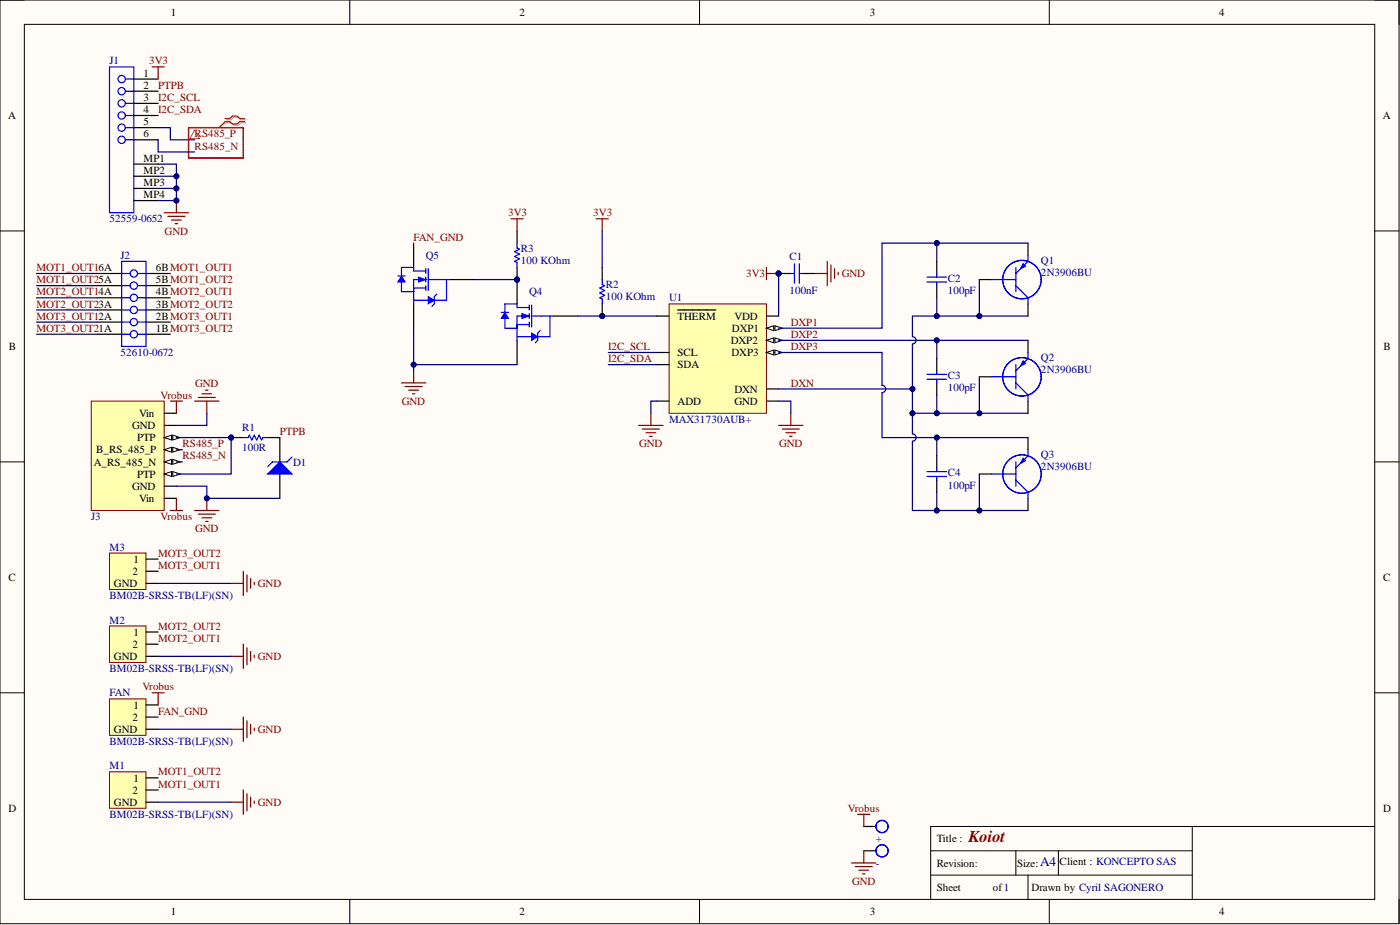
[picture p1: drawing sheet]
<svg xmlns="http://www.w3.org/2000/svg" width="292mm" height="193mm" viewBox="0 0 292 193" stroke-linecap="round" stroke-linejoin="round" font-family="sans-serif">
<path d="M0 0h291.9v192.7h-291.9z" fill-rule="evenodd" fill="#fffcf8"/>
<path d="M0 0h291.9v192.7h-291.9z" fill="none" stroke="#000" stroke-width=".21"/>
<path d="M5.1 5.1h281.7v182.5h-281.7z" fill-rule="evenodd" fill="#fffcf8"/>
<g fill="none" stroke="#000" stroke-width=".21">
<path d="M0 0h5.1M5.1 5.1h281.7v182.5h-281.7zM73 0v5.1M146 0v5.1M218.9 0v5.1M286.8 0h5.1v5.1M0 48.2h5.1M286.8 48.2h5.1M0 96.4h5.1M286.8 96.4h5.1M0 144.5h5.1M286.8 144.5h5.1"/>
<path d="M73 187.6v5.1M146 187.6v5.1M218.9 187.6v5.1M291.9 187.6v5.1"/>
</g>
<path d="M39.3 26.6h11.5v6.4h-11.5z" fill-rule="evenodd" fill="#fff"/>
<path d="M194.2 177.5h54.6M211.9 177.5v5.1M220.8 177.5v5.1M248.8 172.4v15.2M286.8 172.4h-92.6v15.2M194.2 182.6h54.6M214.5 182.6v5" fill="none" stroke="#000" stroke-width=".21"/>
<path d="M139.6 63.4h20.3v22.8h-20.3z" fill-rule="evenodd" fill="#ffffb0"/>
<path d="M139.6 63.4h20.3v22.8h-20.3z" fill="none" stroke="#800000" stroke-width=".21"/>
<path d="M137.1 65.9h2.5M137.1 73.5h2.5M137.1 76.1h2.5M141.4 64.7h8M159.9 65.9h2.6M159.9 68.5h2.6M137.1 83.7h2.5M159.9 81.1h2.6" fill="none" stroke="#000" stroke-width=".25"/>
<path d="M159.9 68.5l1.5-.5v1z" fill="#f8fcff"/>
<path d="M159.9 68.5l1.5-.5v1z" fill="none" stroke="#000" stroke-width=".21"/>
<path d="M161.7 68l1.5 .5-1.5 .5z" fill="#f8fcff"/>
<path d="M161.7 68l1.5 .5-1.5 .5z" fill="none" stroke="#000" stroke-width=".21"/>
<path d="M159.9 71h2.6" fill="none" stroke="#000" stroke-width=".25"/>
<path d="M159.9 71l1.5-.5v1z" fill="#f8fcff"/>
<path d="M159.9 71l1.5-.5v1z" fill="none" stroke="#000" stroke-width=".21"/>
<path d="M161.7 70.5l1.5 .5-1.5 .5z" fill="#f8fcff"/>
<path d="M161.7 70.5l1.5 .5-1.5 .5z" fill="none" stroke="#000" stroke-width=".21"/>
<path d="M159.9 73.5h2.6" fill="none" stroke="#000" stroke-width=".25"/>
<path d="M159.9 73.5l1.5-.5v1z" fill="#f8fcff"/>
<path d="M159.9 73.5l1.5-.5v1z" fill="none" stroke="#000" stroke-width=".21"/>
<path d="M161.7 73l1.5 .5-1.5 .5z" fill="#f8fcff"/>
<path d="M161.7 73l1.5 .5-1.5 .5z" fill="none" stroke="#000" stroke-width=".21"/>
<path d="M204.3 58.3h2.6M214.5 50.7v2.6M204.3 78.6h2.6M214.5 63.4v2.5M214.5 71v2.5M159.9 83.7h2.6M204.3 98.9h2.6M214.5 83.7v2.5M214.5 91.3v2.5M214.5 104v2.5" fill="none" stroke="#000" stroke-width=".25"/>
<g fill="none" stroke="#00f" stroke-width=".25">
<path d="M206.9 58.3h5M211.9 55.8v5.1M211.9 59.6l2.6 2.5v1.3M213.5 55l.5 .5-1 .5zM214.5 53.3v1.2l-2.6 2.6M206.9 78.6h5M211.9 76.1v5M211.9 79.9l2.6 2.5v1.3M213.5 75.3l.5 .5-1 .5zM214.5 73.5v1.3l-2.6 2.5M206.9 98.9h5M211.9 96.4v5"/>
<path d="M213.5 95.6l.5 .5-1 .5zM214.5 93.8v1.3l-2.6 2.5M211.9 100.2l2.6 2.5v1.3"/>
<circle cx="213.2" cy="58.3" r="4"/>
<circle cx="213.2" cy="78.6" r="4"/>
<circle cx="213.2" cy="98.9" r="4"/>
</g>
<path d="M19 83.7h15.3v22.8h-15.3z" fill-rule="evenodd" fill="#ffffb0"/>
<path d="M19 83.7h15.3v22.8h-15.3z" fill="none" stroke="#800000" stroke-width=".21"/>
<path d="M34.3 86.2h2.5M34.3 88.7h2.5M34.3 91.3h2.5" fill="none" stroke="#000" stroke-width=".25"/>
<path d="M34.3 91.3l1.5-.5v1z" fill="#f8fcff"/>
<path d="M34.3 91.3l1.5-.5v1z" fill="none" stroke="#000" stroke-width=".21"/>
<path d="M36 90.8l1.6 .5-1.6 .5z" fill="#f8fcff"/>
<path d="M36 90.8l1.6 .5-1.6 .5z" fill="none" stroke="#000" stroke-width=".21"/>
<path d="M34.3 93.8h2.5" fill="none" stroke="#000" stroke-width=".25"/>
<path d="M34.3 93.8l1.5-.5v1z" fill="#f8fcff"/>
<path d="M34.3 93.8l1.5-.5v1z" fill="none" stroke="#000" stroke-width=".21"/>
<path d="M36 93.3l1.6 .5-1.6 .5z" fill="#f8fcff"/>
<path d="M36 93.3l1.6 .5-1.6 .5z" fill="none" stroke="#000" stroke-width=".21"/>
<path d="M34.3 96.4h2.5" fill="none" stroke="#000" stroke-width=".25"/>
<path d="M34.3 96.4l1.5-.6v1.1z" fill="#f8fcff"/>
<path d="M34.3 96.4l1.5-.6v1.1z" fill="none" stroke="#000" stroke-width=".21"/>
<path d="M36 95.8l1.6 .6-1.6 .5z" fill="#f8fcff"/>
<path d="M36 95.8l1.6 .6-1.6 .5z" fill="none" stroke="#000" stroke-width=".21"/>
<path d="M34.3 98.9h2.5" fill="none" stroke="#000" stroke-width=".25"/>
<path d="M34.3 98.9l1.5-.5v1z" fill="#f8fcff"/>
<path d="M34.3 98.9l1.5-.5v1z" fill="none" stroke="#000" stroke-width=".21"/>
<path d="M36 98.4l1.6 .5-1.6 .5z" fill="#f8fcff"/>
<path d="M36 98.4l1.6 .5-1.6 .5z" fill="none" stroke="#000" stroke-width=".21"/>
<g fill="none" stroke="#000" stroke-width=".25">
<path d="M27.9 16.5h5.1M27.9 19h5.1M27.9 21.6h5.1M27.9 24.1h5.1M27.9 26.6h5.1M27.9 29.2h5.1M27.9 34.2h5.1M27.9 36.8h5.1M27.9 39.3h5.1M20.3 59.6h5.1M20.3 57.1h5.1M27.9 41.8h5.1"/>
<path d="M30.5 59.6h5M30.5 57.1h5M20.3 69.7h5.1M20.3 67.2h5.1M20.3 64.7h5.1M20.3 62.1h5.1M30.5 69.7h5M30.5 67.2h5M30.5 64.7h5M30.5 62.1h5M34.3 101.4h2.5M34.3 104h2.5"/>
</g>
<g fill="none" stroke="#00f" stroke-width=".25">
<path d="M22.8 14h5.1v30.4h-5.1zM26.1 19h1.8M26.1 16.5h1.8M26.1 29.2h1.8M26.1 26.6h1.8M26.1 24.1h1.8M26.1 21.6h1.8M25.4 54.5h5.1v17.8h-5.1zM25.4 59.6h1.8M25.4 57.1h1.8M28.7 59.6h1.8M28.7 57.1h1.8"/>
<path d="M25.4 62.1h1.8M25.4 64.7h1.8M25.4 67.2h1.8M25.4 69.7h1.8M28.7 62.1h1.8M28.7 64.7h1.8M28.7 67.2h1.8M28.7 69.7h1.8"/>
<circle cx="25.4" cy="19" r=".76"/>
<circle cx="25.4" cy="16.5" r=".76"/>
<circle cx="25.4" cy="21.6" r=".76"/>
<circle cx="25.4" cy="24.1" r=".76"/>
<circle cx="25.4" cy="26.6" r=".76"/>
<circle cx="25.4" cy="29.2" r=".76"/>
<circle cx="27.9" cy="59.6" r=".76"/>
<circle cx="27.9" cy="57.1" r=".76"/>
<circle cx="27.9" cy="64.7" r=".76"/>
<circle cx="27.9" cy="62.1" r=".76"/>
<circle cx="27.9" cy="69.7" r=".76"/>
<circle cx="27.9" cy="67.2" r=".76"/>
</g>
<path d="M22.8 115.4h7.7v7.6h-7.7z" fill-rule="evenodd" fill="#ffffb0"/>
<path d="M22.8 115.4h7.7v7.6h-7.7z" fill="none" stroke="#800000" stroke-width=".21"/>
<path d="M30.5 116.6h2.5M30.5 119.2h2.5M30.5 121.7h2.5" fill="none" stroke="#000" stroke-width=".25"/>
<path d="M22.8 130.6h7.7v7.6h-7.7z" fill-rule="evenodd" fill="#ffffb0"/>
<path d="M22.8 130.6h7.7v7.6h-7.7z" fill="none" stroke="#800000" stroke-width=".21"/>
<path d="M30.5 131.9h2.5M30.5 134.4h2.5M30.5 136.9h2.5" fill="none" stroke="#000" stroke-width=".25"/>
<path d="M22.8 145.8h7.7v7.6h-7.7z" fill-rule="evenodd" fill="#ffffb0"/>
<path d="M22.8 145.8h7.7v7.6h-7.7z" fill="none" stroke="#800000" stroke-width=".21"/>
<path d="M30.5 147.1h2.5M30.5 149.6h2.5M30.5 152.1h2.5" fill="none" stroke="#000" stroke-width=".25"/>
<path d="M22.8 161h7.7v7.6h-7.7z" fill-rule="evenodd" fill="#ffffb0"/>
<path d="M22.8 161h7.7v7.6h-7.7z" fill="none" stroke="#800000" stroke-width=".21"/>
<path d="M30.5 162.3h2.5M30.5 164.8h2.5M30.5 167.3h2.5" fill="none" stroke="#000" stroke-width=".25"/>
<circle cx="162.5" cy="57.1" r=".51" fill="#000080"/>
<circle cx="162.5" cy="57.1" r=".51" fill="none" stroke="#000080" stroke-width=".21"/>
<path d="M162.5 57.1h2.5M167.5 57.1h2.6" fill="none" stroke="#000" stroke-width=".25"/>
<circle cx="162.5" cy="57.1" r=".51" fill="#000080"/>
<circle cx="162.5" cy="57.1" r=".51" fill="none" stroke="#000080" stroke-width=".21"/>
<g fill="none" stroke="#00f" stroke-width=".25">
<path d="M165 57.1h.8M165.8 55v4.1M166.8 55v4.1M166.8 57.1h.7M193.4 58.8h4.1M193.4 57.8h4.1M195.4 57.1v.7M195.4 58.8v.8M193.4 79.1h4.1M193.4 78.1h4.1M195.4 77.3v.8M195.4 79.1v.8"/>
<path d="M193.4 99.4h4.1M193.4 98.4h4.1M195.4 97.6v.8M195.4 99.4v.8"/>
</g>
<path d="M195.4 54.5v2.6M195.4 59.6v2.5M195.4 74.8v2.5M195.4 79.9v2.5M195.4 95.1v2.5M195.4 100.2v2.5" fill="none" stroke="#000" stroke-width=".25"/>
<path d="M159.9 57.1h2.6M159.9 55.8v2.5M170.1 57.1h2.5M172.6 54.5v5.1M173.4 55.3v3.5M174.1 56v2.1M174.9 56.8v.5M162.5 88.7h5M163.2 89.5h3.6M164 90.3h2M164.7 91h.5M165 86.2v2.5" fill="none" stroke="#800000" stroke-width=".25"/>
<circle cx="162.5" cy="57.1" r=".51" fill="#000080"/>
<circle cx="162.5" cy="57.1" r=".51" fill="none" stroke="#000080" stroke-width=".21"/>
<g fill="none" stroke="#800000" stroke-width=".25">
<path d="M133.3 88.7h5M134 89.5h3.6M134.8 90.3h2M135.5 91h.6M135.8 86.2v2.5M40.6 106.5h5.1M41.4 107.3h3.5M42.1 108h2.1M42.9 108.8h.5M43.2 104v2.5M50.8 119.2v5M51.5 119.9v3.6"/>
<path d="M48.2 121.7h2.6M48.2 136.9h2.6M50.8 134.4v5.1M51.5 135.1v3.6M52.3 120.7v2M52.3 135.9v2M53.1 121.5v.5M53.1 136.7v.5M48.2 152.1h2.6M50.8 149.6v5.1M51.5 150.4v3.5M52.3 151.1v2"/>
<path d="M53.1 151.9v.5M48.2 167.3h2.6M50.8 164.8v5.1M51.5 165.6v3.5M52.3 166.3v2.1M53.1 167.1v.5"/>
</g>
<circle cx="43.2" cy="104" r=".51" fill="#000080"/>
<circle cx="43.2" cy="104" r=".51" fill="none" stroke="#000080" stroke-width=".21"/>
<path d="M34.3 44.4h5M35 45.1h3.6M35.8 45.9h2M36.6 46.7h.5M36.8 41.8v2.6M40.6 83.7h5.1M41.4 82.9h3.5M42.1 82.2h2.1M42.9 81.4h.5M43.2 83.7v2.5" fill="none" stroke="#800000" stroke-width=".25"/>
<circle cx="36.8" cy="41.8" r=".51" fill="#000080"/>
<circle cx="36.8" cy="41.8" r=".51" fill="none" stroke="#000080" stroke-width=".21"/>
<path d="M35.5 83.7h2.6M36.8 83.7v2.5M35.5 106.5h2.6M36.8 104v2.5" fill="none" stroke="#800000" stroke-width=".25"/>
<circle cx="48.2" cy="91.3" r=".51" fill="#000080"/>
<circle cx="48.2" cy="91.3" r=".51" fill="none" stroke="#000080" stroke-width=".21"/>
<path d="M48.2 91.3h2.6" fill="none" stroke="#000" stroke-width=".25"/>
<circle cx="48.2" cy="91.3" r=".51" fill="#000080"/>
<circle cx="48.2" cy="91.3" r=".51" fill="none" stroke="#000080" stroke-width=".21"/>
<path d="M55.8 91.3h2.6v5.1M58.4 98.9v5.1" fill="none" stroke="#000" stroke-width=".25"/>
<path d="M50.8 91.3h1l.2-.5 .5 1 .6-1 .5 1 .5-1 .5 1 .2-.5h1" fill="none" stroke="#00f" stroke-width=".25"/>
<path d="M55.8 98.9l2.6-2.5 2.5 2.5z" fill="#00f"/>
<g fill="none" stroke="#00f" stroke-width=".25">
<path d="M55.8 98.9l2.6-2.5 2.5 2.5zM60.9 95.3l-1 1.1h-3l-1.1 1"/>
<circle cx="184" cy="177.5" r="1.27"/>
<circle cx="184" cy="172.4" r="1.27"/>
</g>
<path d="M31.7 14h2.6M33 14v2.5M124.4 45.6h2.5M125.6 45.6v2.6M179 169.9h2.5M180.2 169.9v2.5M180.2 177.5v2.5M177.7 180h5.1M178.4 180.8h3.6M179.2 181.5h2M180 182.3h.5" fill="none" stroke="#800000" stroke-width=".25"/>
<path d="M39.3 32.7l.1 .3zM39.3 32.4l.1 .2zM39.3 32l.1 .3zM39.3 31.7l.1 .3zM39.3 31.4l.1 .2zM39.3 31l.1 .3zM39.3 30.7l.1 .2zM39.3 30.3l.1 .3zM39.3 30l.1 .3zM39.3 29.7l.1 .2zM39.3 29.3l.1 .3zM39.3 29l.1 .3zM39.3 28.7l.1 .2zM39.3 28.3l.1 .3zM39.3 28l.1 .2zM39.3 27.6l.1 .3zM39.3 27.3l.1 .3zM39.3 27l.1 .2zM39.3 26.6l.1 .3zM39.4 26.6l.3 .1zM39.8 26.6l.2 .1zM40.1 26.6l.3 .1zM40.4 26.6l.3 .1zM40.8 26.6l.2 .1zM41.1 26.6l.3 .1zM41.5 26.6l.2 .1zM41.8 26.6l.3 .1zM42.1 26.6l.3 .1zM42.5 26.6l.2 .1zM42.8 26.6l.3 .1zM43.2 26.6l.2 .1zM43.5 26.6l.2 .1zM43.8 26.6l.3 .1zM44.2 26.6l.2 .1zM44.5 26.6l.3 .1zM44.8 26.6l.3 .1zM45.2 26.6l.2 .1zM45.5 26.6l.3 .1zM45.9 26.6l.2 .1zM46.2 26.6l.3 .1zM46.5 26.6l.3 .1zM46.9 26.6l.2 .1zM47.2 26.6l.3 .1zM47.6 26.6l.2 .1zM47.9 26.6l.2 .1zM48.2 26.6l.3 .1zM48.6 26.6l.2 .1zM48.9 26.6l.3 .1zM49.2 26.6l.3 .1zM49.6 26.6l.2 .1zM49.9 26.6l.3 .1zM50.3 26.6l.2 .1zM50.6 26.6l.2 .1zM50.7 26.8l.1 .3zM50.7 27.1l.1 .3zM50.7 27.5l.1 .2zM50.7 27.8l.1 .3zM50.7 28.2l.1 .2zM50.7 28.5l.1 .2zM50.7 28.8l.1 .3zM50.7 29.2l.1 .2zM50.7 29.5l.1 .3zM50.7 29.8l.1 .3zM50.7 30.2l.1 .2zM50.7 30.5l.1 .3zM50.7 30.9l.1 .2zM50.7 31.2l.1 .2zM50.7 31.5l.1 .3zM50.7 31.9l.1 .2zM50.7 32.2l.1 .3zM50.7 32.5l.1 .3zM50.6 32.9l.2 .1zM50.3 32.9l.2 .1zM49.9 32.9l.3 .1zM49.6 32.9l.2 .1zM49.2 32.9l.3 .1zM48.9 32.9l.3 .1zM48.6 32.9l.2 .1zM48.2 32.9l.3 .1zM47.9 32.9l.2 .1zM47.6 32.9l.2 .1zM47.2 32.9l.3 .1zM46.9 32.9l.2 .1zM46.5 32.9l.3 .1zM46.2 32.9l.3 .1zM45.9 32.9l.2 .1zM45.5 32.9l.3 .1zM45.2 32.9l.2 .1zM44.8 32.9l.3 .1zM44.5 32.9l.3 .1zM44.2 32.9l.2 .1zM43.8 32.9l.3 .1zM43.5 32.9l.2 .1zM43.2 32.9l.2 .1zM42.8 32.9l.3 .1zM42.5 32.9l.2 .1zM42.1 32.9l.3 .1zM41.8 32.9l.3 .1zM41.5 32.9l.2 .1zM41.1 32.9l.3 .1zM40.8 32.9l.2 .1zM40.4 32.9l.3 .1zM40.1 32.9l.3 .1zM39.8 32.9l.2 .1zM39.4 32.9l.3 .1z" fill="#f00" stroke="#f00" stroke-width=".21"/>
<path d="M40.6 27.1l1 1.8h-2z" fill="none" stroke="#f33" stroke-width=".21"/>
<path d="M47.2 25h1l.5-.5h1.1l.5 .5h1M47.2 25.6h1l.5 .5h1.1l.5-.5h1" fill="none" stroke="#d0a19e" stroke-width=".25"/>
<path d="M47.2 25.6l-1.5 1" fill="none" stroke="#d0a19e" stroke-width=".21"/>
<path d="M47 24.7h1l.5-.5h1l.5 .5h1M47 25.4h1l.5 .5h1l.5-.5h1" fill="none" stroke="#f00" stroke-width=".25"/>
<path d="M47 25.4l-1.3 1.2" fill="none" stroke="#f00" stroke-width=".21"/>
<path d="M180.2 172.4h2.6M180.2 177.5h2.6" fill="none" stroke="#000" stroke-width=".25"/>
<circle cx="107.9" cy="58.3" r=".51" fill="#000080"/>
<circle cx="107.9" cy="58.3" r=".51" fill="none" stroke="#000080" stroke-width=".21"/>
<path d="M104.6 65.2h1.5M105.3 66.4v2.1" fill="none" stroke="#00f" stroke-width=".25"/>
<path d="M107.9 58.3v5.1" fill="none" stroke="#000" stroke-width=".25"/>
<circle cx="107.9" cy="58.3" r=".51" fill="#000080"/>
<circle cx="107.9" cy="58.3" r=".51" fill="none" stroke="#000080" stroke-width=".21"/>
<path d="M115.5 65.9h5.1" fill="none" stroke="#000" stroke-width=".25"/>
<path d="M107.9 64.2h2.5M107.9 67.7h2.5M110.4 65.9h-2.5v2.6M110.4 63.6v1.1M110.4 65.4v1M110.4 67.2v1M110.9 63.6v4.6" fill="none" stroke="#00f" stroke-width=".25"/>
<path d="M108.9 65.4l1.5 .5-1.5 .5z" fill="#00f"/>
<path d="M108.9 65.4l1.5 .5-1.5 .5z" fill="none" stroke="#00f" stroke-width=".21"/>
<path d="M105.3 63.4v1.8M107.9 63.4v.8M107.9 67.7v.8h-2.6" fill="none" stroke="#00f" stroke-width=".25"/>
<path d="M107.9 71v5.1" fill="none" stroke="#000" stroke-width=".25"/>
<path d="M105.3 65.2l.8 1.2h-1.5z" fill="#00f"/>
<path d="M105.3 65.2l.8 1.2h-1.5z" fill="none" stroke="#00f" stroke-width=".21"/>
<path d="M105.3 63.4h2.6M107.9 68.5v2.5M109.7 70.2h2M110.9 65.9h4.6M112.2 69.5v1.5M113 70.2h1.7" fill="none" stroke="#00f" stroke-width=".25"/>
<path d="M110.9 69.5l1.3 .7-1.3 .8z" fill="#00f"/>
<path d="M110.9 69.5l1.3 .7-1.3 .8z" fill="none" stroke="#00f" stroke-width=".21"/>
<g fill="none" stroke="#00f" stroke-width=".25">
<path d="M83 57.6h1.5M83.8 58.8v2.1M86.3 56.5h2.5M88.8 58.3h-2.5v2.6M88.8 56v1.1M88.8 57.8v1M88.8 59.6v1M89.3 56v4.6M86.3 60.1h2.5M107.9 70.2h1.8M112.2 71l-.5 .5M112.2 70.2h.8"/>
<path d="M112.7 69l-.5 .5M114.7 65.9v4.3"/>
</g>
<path d="M106.6 45.6h2.5M107.9 45.6v2.6" fill="none" stroke="#800000" stroke-width=".25"/>
<path d="M86.3 50.7v5.1M93.9 58.3h5.1" fill="none" stroke="#000" stroke-width=".25"/>
<path d="M87.3 57.8l1.5 .5-1.5 .5z" fill="#00f"/>
<path d="M87.3 57.8l1.5 .5-1.5 .5z" fill="none" stroke="#00f" stroke-width=".21"/>
<path d="M83.8 55.8v1.8M86.3 55.8v.7M86.3 60.1v.8h-2.5" fill="none" stroke="#00f" stroke-width=".25"/>
<path d="M86.3 63.4v5.1" fill="none" stroke="#000" stroke-width=".25"/>
<path d="M83.8 57.6l.7 1.2h-1.5z" fill="#00f"/>
<path d="M83.8 57.6l.7 1.2h-1.5z" fill="none" stroke="#00f" stroke-width=".21"/>
<path d="M83.8 55.8h2.5M89.3 58.3h4.6M86.3 60.9v2.5M88.1 62.6h2M90.6 61.9v1.5M91.4 62.6h1.8" fill="none" stroke="#00f" stroke-width=".25"/>
<path d="M89.3 61.9l1.3 .7-1.3 .8z" fill="#00f"/>
<path d="M89.3 61.9l1.3 .7-1.3 .8z" fill="none" stroke="#00f" stroke-width=".21"/>
<path d="M93.2 58.3v4.3M86.3 62.6h1.8M90.6 63.4l-.5 .5M90.6 62.6h.8M91.1 61.4l-.5 .5" fill="none" stroke="#00f" stroke-width=".25"/>
<path d="M83.8 79.9h5M86.3 77.3v2.6M84.5 80.6h3.6M85.3 81.4h2M86 82.2h.6M31.7 144.5h2.6M33 144.5v2.6" fill="none" stroke="#800000" stroke-width=".25"/>
<circle cx="125.6" cy="65.9" r=".51" fill="#000080"/>
<circle cx="125.6" cy="65.9" r=".51" fill="none" stroke="#000080" stroke-width=".21"/>
<path d="M125.6 63.4v2.5" fill="none" stroke="#000" stroke-width=".25"/>
<circle cx="125.6" cy="65.9" r=".51" fill="#000080"/>
<circle cx="125.6" cy="65.9" r=".51" fill="none" stroke="#000080" stroke-width=".21"/>
<path d="M125.6 55.8v2.5" fill="none" stroke="#000" stroke-width=".25"/>
<path d="M125.6 58.3v1l.6 .3-1.1 .5 1.1 .5-1.1 .5 1.1 .5-1.1 .5 .5 .3v1" fill="none" stroke="#00f" stroke-width=".25"/>
<circle cx="107.9" cy="58.3" r=".51" fill="#000080"/>
<circle cx="107.9" cy="58.3" r=".51" fill="none" stroke="#000080" stroke-width=".21"/>
<path d="M107.9 55.8v2.5" fill="none" stroke="#000" stroke-width=".25"/>
<circle cx="107.9" cy="58.3" r=".51" fill="#000080"/>
<circle cx="107.9" cy="58.3" r=".51" fill="none" stroke="#000080" stroke-width=".21"/>
<path d="M107.9 48.2v2.5" fill="none" stroke="#000" stroke-width=".25"/>
<path d="M107.9 50.7v1l.5 .3-1 .5 1 .5-1 .5 1 .5-1 .5 .5 .3v1" fill="none" stroke="#00f" stroke-width=".25"/>
<path d="M36.8 39.3v2.5h-3.8M7.6 59.6h12.7M7.6 57.1h12.7M125.6 48.2v7.6M7.6 69.7h12.7M7.6 67.2h12.7M7.6 64.7h12.7M7.6 62.1h12.7M33 136.9h15.2M33 121.7h15.2M33 152.1h15.2M33 167.3h15.2" fill="none" stroke="#000080" stroke-width=".25"/>
<circle cx="36.8" cy="39.3" r=".51" fill="#000080"/>
<circle cx="36.8" cy="39.3" r=".51" fill="none" stroke="#000080" stroke-width=".21"/>
<circle cx="36.8" cy="41.8" r=".51" fill="#000080"/>
<circle cx="36.8" cy="41.8" r=".51" fill="none" stroke="#000080" stroke-width=".21"/>
<path d="M33 34.2h3.8v5.1h-3.8" fill="none" stroke="#000080" stroke-width=".25"/>
<circle cx="36.8" cy="39.3" r=".51" fill="#000080"/>
<circle cx="36.8" cy="39.3" r=".51" fill="none" stroke="#000080" stroke-width=".21"/>
<circle cx="36.8" cy="36.8" r=".51" fill="#000080"/>
<circle cx="36.8" cy="36.8" r=".51" fill="none" stroke="#000080" stroke-width=".21"/>
<path d="M33 36.8h3.8" fill="none" stroke="#000080" stroke-width=".25"/>
<circle cx="36.8" cy="36.8" r=".51" fill="#000080"/>
<circle cx="36.8" cy="36.8" r=".51" fill="none" stroke="#000080" stroke-width=".21"/>
<path d="M33 29.2v2.5h7.6M33 26.6h2.5v2.6h5.1M36.8 101.4h6.4v2.6h15.2" fill="none" stroke="#000080" stroke-width=".25"/>
<circle cx="43.2" cy="104" r=".51" fill="#000080"/>
<circle cx="43.2" cy="104" r=".51" fill="none" stroke="#000080" stroke-width=".21"/>
<path d="M36.8 91.3h11.4v7.6h-11.4" fill="none" stroke="#000080" stroke-width=".25"/>
<circle cx="48.2" cy="91.3" r=".51" fill="#000080"/>
<circle cx="48.2" cy="91.3" r=".51" fill="none" stroke="#000080" stroke-width=".21"/>
<path d="M107.9 76.1h-21.6v1.2M36.8 96.4h1.3M36.8 93.8h1.3M43.2 86.2v2.5h-6.4" fill="none" stroke="#000080" stroke-width=".25"/>
<circle cx="86.3" cy="76.1" r=".51" fill="#000080"/>
<circle cx="86.3" cy="76.1" r=".51" fill="none" stroke="#000080" stroke-width=".21"/>
<path d="M99 58.3h8.9" fill="none" stroke="#000080" stroke-width=".25"/>
<circle cx="107.9" cy="58.3" r=".51" fill="#000080"/>
<circle cx="107.9" cy="58.3" r=".51" fill="none" stroke="#000080" stroke-width=".21"/>
<path d="M120.6 65.9h16.5" fill="none" stroke="#000080" stroke-width=".25"/>
<circle cx="125.6" cy="65.9" r=".51" fill="#000080"/>
<circle cx="125.6" cy="65.9" r=".51" fill="none" stroke="#000080" stroke-width=".21"/>
<path d="M126.9 76.1h10.2M126.9 73.5h10.2M137.1 83.7h-1.3v2.5M162.5 83.7h2.5v2.5M162.5 81.1h27.9v5.1h5" fill="none" stroke="#000080" stroke-width=".25"/>
<circle cx="190.4" cy="81.1" r=".51" fill="#000080"/>
<circle cx="190.4" cy="81.1" r=".51" fill="none" stroke="#000080" stroke-width=".21"/>
<circle cx="190.4" cy="86.2" r=".51" fill="#000080"/>
<circle cx="190.4" cy="86.2" r=".51" fill="none" stroke="#000080" stroke-width=".21"/>
<circle cx="195.4" cy="86.2" r=".51" fill="#000080"/>
<circle cx="195.4" cy="86.2" r=".51" fill="none" stroke="#000080" stroke-width=".21"/>
<path d="M162.5 73.5h21.5v6.9a.76 .76 0 0 1 .8 .7 .76 .76 0 0 1-.8 .8v9.4h11.4" fill="none" stroke="#000080" stroke-width=".25"/>
<circle cx="195.4" cy="91.3" r=".51" fill="#000080"/>
<circle cx="195.4" cy="91.3" r=".51" fill="none" stroke="#000080" stroke-width=".21"/>
<path d="M162.5 71h32.9" fill="none" stroke="#000080" stroke-width=".25"/>
<circle cx="195.4" cy="71" r=".51" fill="#000080"/>
<circle cx="195.4" cy="71" r=".51" fill="none" stroke="#000080" stroke-width=".21"/>
<path d="M195.4 50.7h-11.4v17.8h-21.5" fill="none" stroke="#000080" stroke-width=".25"/>
<circle cx="195.4" cy="50.7" r=".51" fill="#000080"/>
<circle cx="195.4" cy="50.7" r=".51" fill="none" stroke="#000080" stroke-width=".21"/>
<path d="M190.4 86.2v4.3a.76 .76 0 0 1 .7 .8 .76 .76 0 0 1-.7 .7v14.5h5" fill="none" stroke="#000080" stroke-width=".25"/>
<circle cx="190.4" cy="86.2" r=".51" fill="#000080"/>
<circle cx="190.4" cy="86.2" r=".51" fill="none" stroke="#000080" stroke-width=".21"/>
<circle cx="195.4" cy="106.5" r=".51" fill="#000080"/>
<circle cx="195.4" cy="106.5" r=".51" fill="none" stroke="#000080" stroke-width=".21"/>
<path d="M195.4 65.9h-5v4.3a.76 .76 0 0 1 .7 .8 .76 .76 0 0 1-.7 .8v9.3" fill="none" stroke="#000080" stroke-width=".25"/>
<circle cx="190.4" cy="81.1" r=".51" fill="#000080"/>
<circle cx="190.4" cy="81.1" r=".51" fill="none" stroke="#000080" stroke-width=".21"/>
<circle cx="195.4" cy="65.9" r=".51" fill="#000080"/>
<circle cx="195.4" cy="65.9" r=".51" fill="none" stroke="#000080" stroke-width=".21"/>
<path d="M195.4 102.7v3.8h8.9" fill="none" stroke="#000080" stroke-width=".25"/>
<circle cx="195.4" cy="106.5" r=".51" fill="#000080"/>
<circle cx="195.4" cy="106.5" r=".51" fill="none" stroke="#000080" stroke-width=".21"/>
<circle cx="204.3" cy="106.5" r=".51" fill="#000080"/>
<circle cx="204.3" cy="106.5" r=".51" fill="none" stroke="#000080" stroke-width=".21"/>
<path d="M214.5 91.3h-19.1v3.8" fill="none" stroke="#000080" stroke-width=".25"/>
<circle cx="195.4" cy="91.3" r=".51" fill="#000080"/>
<circle cx="195.4" cy="91.3" r=".51" fill="none" stroke="#000080" stroke-width=".21"/>
<path d="M195.4 82.4v3.8h8.9" fill="none" stroke="#000080" stroke-width=".25"/>
<circle cx="204.3" cy="86.2" r=".51" fill="#000080"/>
<circle cx="204.3" cy="86.2" r=".51" fill="none" stroke="#000080" stroke-width=".21"/>
<circle cx="195.4" cy="86.2" r=".51" fill="#000080"/>
<circle cx="195.4" cy="86.2" r=".51" fill="none" stroke="#000080" stroke-width=".21"/>
<path d="M214.5 71h-19.1v3.8" fill="none" stroke="#000080" stroke-width=".25"/>
<circle cx="195.4" cy="71" r=".51" fill="#000080"/>
<circle cx="195.4" cy="71" r=".51" fill="none" stroke="#000080" stroke-width=".21"/>
<path d="M195.4 62.1v3.8h8.9" fill="none" stroke="#000080" stroke-width=".25"/>
<circle cx="204.3" cy="65.9" r=".51" fill="#000080"/>
<circle cx="204.3" cy="65.9" r=".51" fill="none" stroke="#000080" stroke-width=".21"/>
<circle cx="195.4" cy="65.9" r=".51" fill="#000080"/>
<circle cx="195.4" cy="65.9" r=".51" fill="none" stroke="#000080" stroke-width=".21"/>
<path d="M214.5 50.7h-19.1v3.8" fill="none" stroke="#000080" stroke-width=".25"/>
<circle cx="195.4" cy="50.7" r=".51" fill="#000080"/>
<circle cx="195.4" cy="50.7" r=".51" fill="none" stroke="#000080" stroke-width=".21"/>
<path d="M204.3 98.9v7.6h10.2" fill="none" stroke="#000080" stroke-width=".25"/>
<circle cx="204.3" cy="106.5" r=".51" fill="#000080"/>
<circle cx="204.3" cy="106.5" r=".51" fill="none" stroke="#000080" stroke-width=".21"/>
<path d="M204.3 78.6v7.6h10.2" fill="none" stroke="#000080" stroke-width=".25"/>
<circle cx="204.3" cy="86.2" r=".51" fill="#000080"/>
<circle cx="204.3" cy="86.2" r=".51" fill="none" stroke="#000080" stroke-width=".21"/>
<path d="M204.3 58.3v7.6h10.2" fill="none" stroke="#000080" stroke-width=".25"/>
<circle cx="204.3" cy="65.9" r=".51" fill="#000080"/>
<circle cx="204.3" cy="65.9" r=".51" fill="none" stroke="#000080" stroke-width=".21"/>
<path d="M86.3 68.5v7.6" fill="none" stroke="#000080" stroke-width=".25"/>
<circle cx="86.3" cy="76.1" r=".51" fill="#000080"/>
<circle cx="86.3" cy="76.1" r=".51" fill="none" stroke="#000080" stroke-width=".21"/>
<path d="M162.5 57.1v8.8" fill="none" stroke="#000080" stroke-width=".25"/>
<circle cx="162.5" cy="57.1" r=".51" fill="#000080"/>
<circle cx="162.5" cy="57.1" r=".51" fill="none" stroke="#000080" stroke-width=".21"/>
<text font-size="3.5" fill="#800000" x="202" y="175.7">Koiot</text>
<text font-size="2.8" fill="#000080" x="217" y="180.7">A4</text>
<g font-size="2.3">
<text x="35.6" y="3.3">1</text>
<text x="108.4" y="3.3">2</text>
<text x="181.5" y="3.3">3</text>
<text x="254.3" y="3.3">4</text>
<text x="30" y="16">1</text>
<text x="30" y="18.5">2</text>
<text x="30" y="21.1">3</text>
<text x="30" y="23.6">4</text>
<text x="1.7" y="24.9">A</text>
<text x="30" y="26.1">5</text>
<text x="30" y="28.7">6</text>
<text x="288.5" y="24.9">A</text>
<text x="30" y="33.7">MP1</text>
<text x="30" y="36.3">MP2</text>
<text x="30" y="38.8">MP3</text>
<text x="30" y="41.3">MP4</text>
<text x="32.5" y="59.1">5BMOT1_OUT2</text>
<text x="32.5" y="56.5">6BMOT1_OUT1</text>
<text x="32.5" y="64.2">3BMOT2_OUT2</text>
<text x="32.5" y="61.6">4BMOT2_OUT1</text>
<text x="32.5" y="69.2">1BMOT3_OUT2</text>
<text x="32.5" y="66.7">2BMOT3_OUT1</text>
<text x="141.4" y="66.7">THERM</text>
<text x="152.5" y="71.8">DXP2</text>
<text x="152.7" y="69.2">DXP1</text>
<text x="153.2" y="66.7">VDD</text>
<text x="1.9" y="73">B</text>
<text x="141.4" y="74.3">SCL</text>
<text x="141.4" y="76.8">SDA</text>
<text x="152.6" y="74.3">DXP3</text>
<text x="288.7" y="73">B</text>
<text x="153.2" y="81.9">DXN</text>
<text x="27.6" y="89.5">GND</text>
<text x="29" y="87">Vin</text>
<text x="141.4" y="84.4">ADD</text>
<text x="153.2" y="84.4">GND</text>
<text x="20.1" y="94.6">B_RS_485_P</text>
<text x="28.6" y="92">PTP</text>
<text x="19.5" y="97.1">A_RS_485_N</text>
<text x="28.6" y="99.7">PTP</text>
<text x="27.6" y="102.2">GND</text>
<text x="29" y="104.7">Vin</text>
<text x="27.7" y="119.9">2</text>
<text x="27.8" y="117.4">1</text>
<text x="1.8" y="121.2">C</text>
<text x="23.8" y="122.5">GND</text>
<text x="288.6" y="121.2">C</text>
<text x="23.8" y="137.7">GND</text>
<text x="27.7" y="135.1">2</text>
<text x="27.8" y="132.6">1</text>
<text x="27.8" y="147.8">1</text>
<text x="23.8" y="152.9">GND</text>
<text x="27.7" y="150.4">2</text>
<text x="27.7" y="165.6">2</text>
<text x="27.8" y="163">1</text>
<text x="1.8" y="169.4">D</text>
<text x="23.8" y="168.1">GND</text>
<text x="288.6" y="169.4">D</text>
<text x="195.4" y="175.7">Title :</text>
<text x="195.4" y="180.8">Revision:</text>
<text x="195.4" y="185.9">Sheet</text>
<text x="207.1" y="185.9">of1</text>
<text x="212.2" y="180.8">Size:</text>
<text x="215.2" y="185.9">Drawn by Cyril SAGONERO</text>
<text x="221.1" y="180.5">Client : KONCEPTO SAS</text>
<text x="35.6" y="190.9">1</text>
<text x="108.4" y="190.9">2</text>
<text x="181.5" y="190.9">3</text>
<text x="254.3" y="190.9">4</text>
</g>
<g font-size="2.3" fill="#000080">
<text x="22.8" y="13.4">J1</text>
<text x="22.8" y="46.4">52559-0652</text>
<text x="108.6" y="52.5">R3</text>
<text x="25.1" y="54">J2</text>
<text x="88.8" y="54">Q5</text>
<text x="108.6" y="55">100 KOhm</text>
<text x="164.7" y="54.3">C1</text>
<text x="197.7" y="58.8">C2</text>
<text x="217.2" y="55">Q1</text>
<text x="217.2" y="57.6">2N3906BU</text>
<text x="110.4" y="61.6">Q4</text>
<text x="126.4" y="62.6">100 KOhm</text>
<text x="126.4" y="60.1">R2</text>
<text x="139.6" y="62.9">U1</text>
<text x="164.7" y="61.4">100nF</text>
<text x="197.7" y="61.4">100pF</text>
<text x="25.1" y="74.3">52610-0672</text>
<text x="217.2" y="75.3">Q2</text>
<text x="217.2" y="77.8">2N3906BU</text>
<text x="197.7" y="81.6">100pF</text>
<text x="197.7" y="79.1">C3</text>
<text x="139.6" y="88.2">MAX31730AUB+</text>
<text x="50.5" y="94.1">100R</text>
<text x="50.5" y="90">R1</text>
<text x="217.2" y="95.6">Q3</text>
<text x="61.2" y="97.1">D1</text>
<text x="197.7" y="101.9">100pF</text>
<text x="197.7" y="99.4">C4</text>
<text x="217.2" y="98.1">2N3906BU</text>
<text x="19" y="108.5">J3</text>
<text x="22.8" y="114.9">M3</text>
<text x="22.8" y="125">BM02B-SRSS-TB(LF)(SN)</text>
<text x="22.8" y="130.1">M2</text>
<text x="22.8" y="140.2">BM02B-SRSS-TB(LF)(SN)</text>
<text x="22.8" y="145.3">FAN</text>
<text x="22.8" y="155.4">BM02B-SRSS-TB(LF)(SN)</text>
<text x="22.8" y="160.5">M1</text>
<text x="22.8" y="170.6">BM02B-SRSS-TB(LF)(SN)</text>
<text x="182.8" y="175.7">+</text>
<text x="182.8" y="180.8">-</text>
</g>
<g font-size="2.3" fill="#800000">
<text x="31.1" y="13.4">3V3</text>
<text x="33" y="18.5">PTPB</text>
<text x="33" y="23.6">I2C_SDA</text>
<text x="33" y="21.1">I2C_SCL</text>
<text x="40.6" y="28.7">RS485_P</text>
<text x="40.6" y="31.2">RS485_N</text>
<text x="106" y="45.1">3V3</text>
<text x="123.8" y="45.1">3V3</text>
<text x="34.4" y="48.9">GND</text>
<text x="86.3" y="50.2">FAN_GND</text>
<text x="7.6" y="56.5">MOT1_OUT16A</text>
<text x="7.6" y="59.1">MOT1_OUT25A</text>
<text x="155.7" y="57.8">3V3</text>
<text x="175.7" y="57.8">GND</text>
<text x="7.6" y="61.6">MOT2_OUT14A</text>
<text x="7.6" y="64.2">MOT2_OUT23A</text>
<text x="7.6" y="66.7">MOT3_OUT12A</text>
<text x="7.6" y="69.2">MOT3_OUT21A</text>
<text x="165" y="68">DXP1</text>
<text x="165" y="70.5">DXP2</text>
<text x="126.9" y="73">I2C_SCL</text>
<text x="126.9" y="75.6">I2C_SDA</text>
<text x="165" y="73">DXP3</text>
<text x="33.5" y="83.2">Vrobus</text>
<text x="40.7" y="80.6">GND</text>
<text x="165" y="80.6">DXN</text>
<text x="83.8" y="84.4">GND</text>
<text x="38.1" y="93.3">RS485_P</text>
<text x="38.1" y="95.8">RS485_N</text>
<text x="58.4" y="90.8">PTPB</text>
<text x="133.3" y="93.3">GND</text>
<text x="162.5" y="93.3">GND</text>
<text x="33.5" y="108.5">Vrobus</text>
<text x="40.7" y="111.1">GND</text>
<text x="33" y="118.7">MOT3_OUT1</text>
<text x="33" y="116.1">MOT3_OUT2</text>
<text x="53.8" y="122.5">GND</text>
<text x="33" y="131.3">MOT2_OUT2</text>
<text x="33" y="133.9">MOT2_OUT1</text>
<text x="53.8" y="137.7">GND</text>
<text x="29.7" y="144">Vrobus</text>
<text x="33" y="149.1">FAN_GND</text>
<text x="53.8" y="152.9">GND</text>
<text x="33" y="161.8">MOT1_OUT2</text>
<text x="33" y="164.3">MOT1_OUT1</text>
<text x="53.8" y="168.1">GND</text>
<text x="176.9" y="169.4">Vrobus</text>
<text x="177.8" y="184.6">GND</text>
</g>
</svg>
